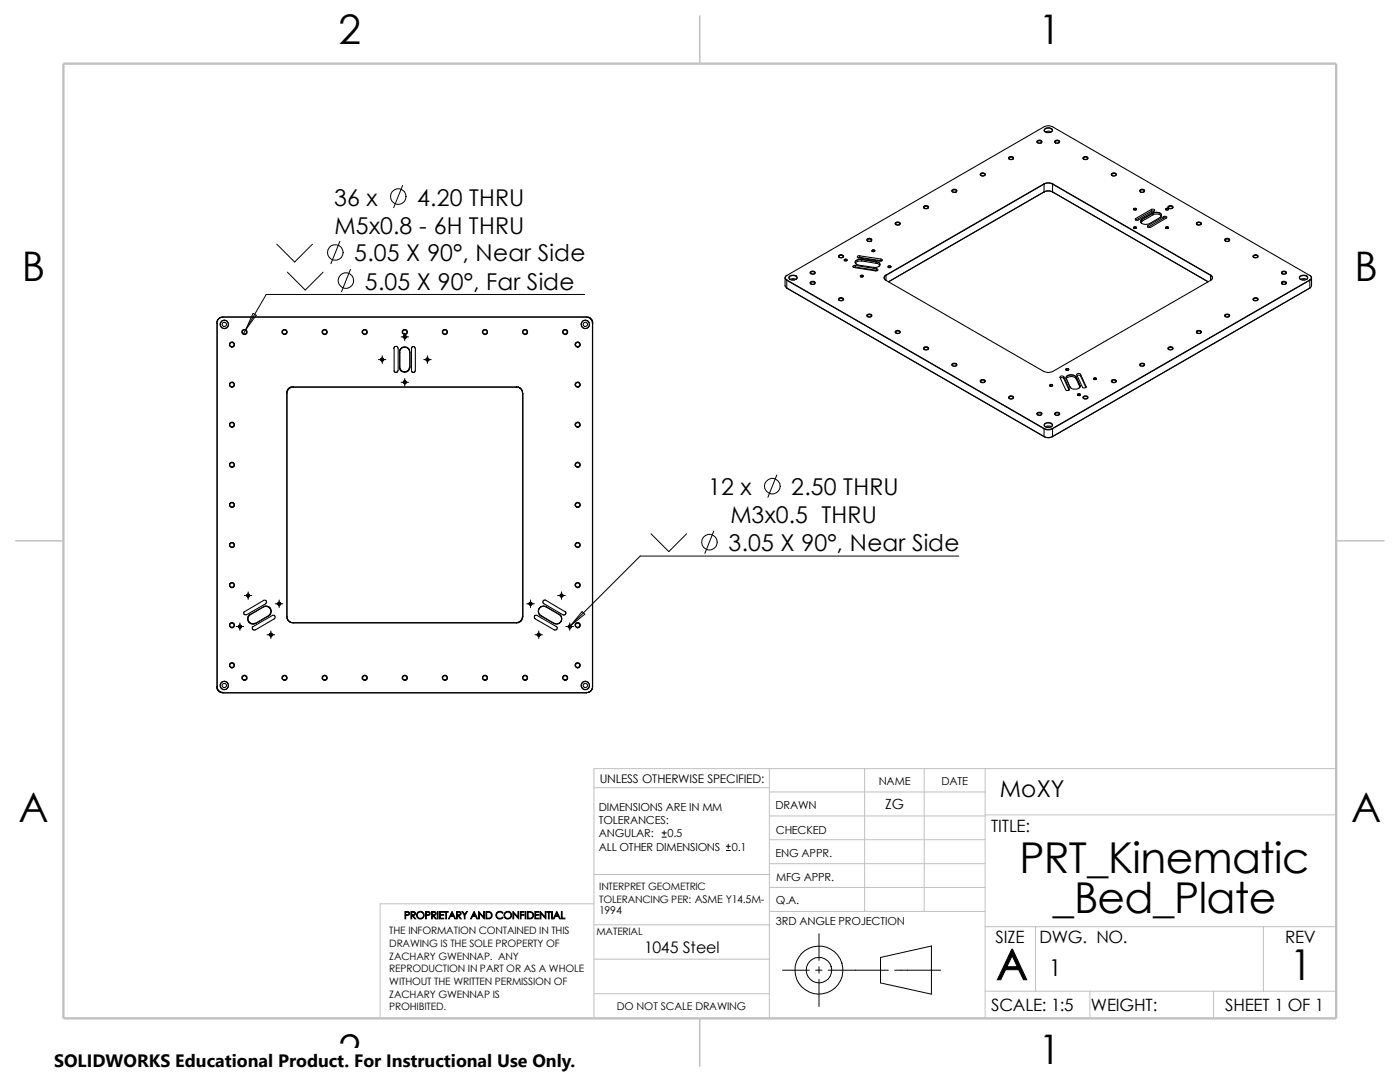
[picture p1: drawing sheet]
<svg xmlns="http://www.w3.org/2000/svg" width="279mm" height="216mm" viewBox="0 0 279 216" stroke-linecap="round" stroke-linejoin="round" font-family="sans-serif">
<g fill="none" stroke="#000" stroke-width=".2">
<path d="M80.3 37l-1.7 4.4M190 38a.51 .51 0 0 1 .5-.2 .51 .51 0 0 1 .4 .4 .52 .52 0 0 1-.5 .2 .52 .52 0 0 1-.4-.4zM195.7 34.8a.52 .52 0 0 1 .5-.2 .52 .52 0 0 1 .4 .4 .51 .51 0 0 1-.5 .2 .51 .51 0 0 1-.4-.4zM201.4 31.4l.4-.1 .4 .2a.45 .45 0 0 1-.4 .4 .45 .45 0 0 1-.5-.4zM207 28.2a.52 .52 0 0 1 .5-.2 .52 .52 0 0 1 .4 .4l-.5 .2-.3-.1zM210.6 28.1h.7l.2 .2a.49 .49 0 0 1-.6 .3 .49 .49 0 0 1-.4-.4zM216.3 31.4l.3-.1 .5 .2a.48 .48 0 0 1-.5 .4 .48 .48 0 0 1-.4-.4zM222 34.6l.3-.1 .5 .3a.48 .48 0 0 1-.5 .3 .48 .48 0 0 1-.5-.3zM227.6 37.9l.5-.1 .3 .2a.45 .45 0 0 1-.5 .4 .45 .45 0 0 1-.4-.4zM55.2 48.7l3.6 3.6 3.6-3.6M57.4 54.3l3.5 3.6 3.6-3.6M67.8 48.2l-1.8 4.4"/>
<path d="M69.9 53.8l-1.7 4.4M116.7 58.8h-63.6l-4.1 7M161.7 56.4a.51 .51 0 0 1 .6-.2 .51 .51 0 0 1 .3 .4 .52 .52 0 0 1-.5 .2 .52 .52 0 0 1-.4-.4zM161.8 54.2l.4-.1 .4 .3a.48 .48 0 0 1-.4 .3 .48 .48 0 0 1-.5-.3zM167.5 51l.4-.1 .5 .3a.51 .51 0 0 1-.6 .3 .51 .51 0 0 1-.4-.4zM167.5 59.6l.5-.1 .3 .1a.48 .48 0 0 1-.4 .4 .48 .48 0 0 1-.5-.4zM168.5 51.9a.28 .28 0 0 1 .3-.2 .28 .28 0 0 1 .2 .3l-.3 .1zM171.7 55a.28 .28 0 0 1 .3-.1 .28 .28 0 0 1 .2 .3l-.3 .1zM173.1 47.7l.4-.1 .4 .2a.45 .45 0 0 1-.4 .4 .45 .45 0 0 1-.4-.4zM174.1 50l.2-.1 .3 .1a.26 .26 0 0 1-.3 .3 .26 .26 0 0 1-.2-.3zM177.2 53.2a.26 .26 0 0 1 .4-.1 .26 .26 0 0 1 .1 .3h-.4zM178.7 44.5a.51 .51 0 0 1 .5-.2 .51 .51 0 0 1 .4 .4 .52 .52 0 0 1-.5 .2 .52 .52 0 0 1-.4-.4z"/>
<path d="M184.4 41.2l.6-.1 .3 .2a.48 .48 0 0 1-.5 .4 .48 .48 0 0 1-.4-.4zM226.2 41.7a.28 .28 0 0 1 .3-.1 .28 .28 0 0 1 .2 .3h-.3zM226.2 45.4a.28 .28 0 0 1 .4-.1 .28 .28 0 0 1 .1 .3h-.4zM232.6 45.4a.28 .28 0 0 1 .4-.1 .28 .28 0 0 1 .1 .3h-.4zM232.6 41.7a.27 .27 0 0 1 .4-.1 .27 .27 0 0 1 .1 .3h-.3zM233.1 41.3a.51 .51 0 0 1 .6-.2 .51 .51 0 0 1 .4 .4 .52 .52 0 0 1-.6 .2 .52 .52 0 0 1-.4-.4zM238.9 44.5l.5-.1 .3 .1a.47 .47 0 0 1-.4 .5 .47 .47 0 0 1-.5-.5zM244.6 47.7l.3-.1 .5 .2a.45 .45 0 0 1-.5 .4 .45 .45 0 0 1-.4-.4zM250.1 51.1a.52 .52 0 0 1 .6-.2 .52 .52 0 0 1 .3 .4l-.4 .2-.4-.1zM250.1 59.6a.51 .51 0 0 1 .5-.2 .51 .51 0 0 1 .4 .5 .52 .52 0 0 1-.5 .2 .52 .52 0 0 1-.4-.5zM255.8 56.4a.52 .52 0 0 1 .5-.2 .52 .52 0 0 1 .4 .4 .51 .51 0 0 1-.5 .2 .51 .51 0 0 1-.4-.4zM255.9 54.2l.3-.1 .5 .3a.48 .48 0 0 1-.5 .3 .48 .48 0 0 1-.4-.3z"/>
<path d="M45.8 68.9a.5 .5 0 0 1 .4-.7 .5 .5 0 0 1 .6 .6 .5 .5 0 0 1-.7 .4M45.8 76.9a.5 .5 0 0 1 .4-.7 .5 .5 0 0 1 .6 .6 .5 .5 0 0 1-.7 .4M48.3 66.4a.5 .5 0 0 1 .4-.7 .5 .5 0 0 1 .6 .6 .5 .5 0 0 1-.7 .4M49 65.8l-.4 .9M50.5 62.5l.6 .4-2.1 2.9zM56.3 66.4a.5 .5 0 0 1 .4-.7 .5 .5 0 0 1 .6 .6 .5 .5 0 0 1-.7 .4M64.3 66.4a.5 .5 0 0 1 .4-.7 .5 .5 0 0 1 .6 .6 .5 .5 0 0 1-.7 .4M72.3 66.4a.5 .5 0 0 1 .4-.7 .5 .5 0 0 1 .6 .6 .5 .5 0 0 1-.7 .4M75.5 71.8h1.5M76 71.8a.3 .3 0 0 1 .2-.3 .3 .3 0 0 1 .4 .3 .3 .3 0 0 1-.4 .3M76.3 71v1.5M80.1 67.2h1.4"/>
<path d="M80.1 76.3h1.4M80.3 66.4a.5 .5 0 0 1 .4-.7 .5 .5 0 0 1 .6 .6 .5 .5 0 0 1-.7 .4M80.5 67.3a.3 .3 0 0 1 .3-.4 .3 .3 0 0 1 .3 .4 .3 .3 0 0 1-.4 .2M80.5 76.4a.3 .3 0 0 1 .3-.4 .3 .3 0 0 1 .3 .3 .3 .3 0 0 1-.4 .3M80.8 66.5v1.5M80.8 75.5v1.5M84.6 71.8h1.5M85 71.8a.31 .31 0 0 1 .3-.3 .31 .31 0 0 1 .3 .3 .31 .31 0 0 1-.4 .3M85.3 71v1.5M88.3 66.4a.5 .5 0 0 1 .4-.7 .5 .5 0 0 1 .6 .6 .5 .5 0 0 1-.7 .4M96.3 66.4a.5 .5 0 0 1 .4-.7 .5 .5 0 0 1 .6 .6 .5 .5 0 0 1-.7 .4M104.3 66.4a.5 .5 0 0 1 .4-.7 .5 .5 0 0 1 .6 .6 .5 .5 0 0 1-.7 .4"/>
<path d="M112.3 66.4a.5 .5 0 0 1 .4-.7 .5 .5 0 0 1 .6 .6 .5 .5 0 0 1-.7 .4M114.8 68.9a.5 .5 0 0 1 .4-.7 .5 .5 0 0 1 .6 .6 .5 .5 0 0 1-.7 .4M114.8 76.9a.5 .5 0 0 1 .4-.7 .5 .5 0 0 1 .6 .6 .5 .5 0 0 1-.7 .4M173.1 62.8l.6-.1 .2 .2a.45 .45 0 0 1-.4 .4 .45 .45 0 0 1-.4-.4zM178.7 66.2a.51 .51 0 0 1 .5-.3 .51 .51 0 0 1 .4 .5 .52 .52 0 0 1-.5 .2 .52 .52 0 0 1-.4-.4zM184.4 69.3h.8l.1 .3a.49 .49 0 0 1-.5 .2 .49 .49 0 0 1-.4-.4zM190 72.7a.52 .52 0 0 1 .5-.2 .52 .52 0 0 1 .4 .4l-.4 .2-.4-.1zM195.7 76a.52 .52 0 0 1 .5-.2 .52 .52 0 0 1 .4 .4 .51 .51 0 0 1-.5 .2 .51 .51 0 0 1-.4-.4zM201.4 79.2l.6-.1 .2 .1a.45 .45 0 0 1-.4 .4 .45 .45 0 0 1-.5-.4zM209.5 76.8l.6 .1a.26 .26 0 0 1-.3 .2 .26 .26 0 0 1-.3-.3zM212.7 73.7a.28 .28 0 0 1 .4-.1 .28 .28 0 0 1 .1 .3h-.3zM215.1 78.7h.5a.26 .26 0 0 1-.3 .3 .26 .26 0 0 1-.2-.3z"/>
<path d="M216.2 79.2a.51 .51 0 0 1 .5-.2 .51 .51 0 0 1 .4 .5 .52 .52 0 0 1-.6 .2 .52 .52 0 0 1-.3-.5zM218.3 75.5a.26 .26 0 0 1 .3-.1 .26 .26 0 0 1 .1 .3h-.4zM222 75.9l.3-.1 .5 .2a.48 .48 0 0 1-.5 .4 .48 .48 0 0 1-.5-.4zM227.6 72.6l.4-.1 .4 .2a.45 .45 0 0 1-.5 .4 .45 .45 0 0 1-.4-.4zM233.1 69.4a.52 .52 0 0 1 .6-.2 .52 .52 0 0 1 .4 .5l-.5 .1h-.3zM238.9 66.1l.5-.1 .3 .2a.47 .47 0 0 1-.4 .4 .47 .47 0 0 1-.5-.4zM244.5 62.9a.48 .48 0 0 1 .5-.2 .48 .48 0 0 1 .4 .4 .48 .48 0 0 1-.6 .2 .48 .48 0 0 1-.3-.4zM45.8 92.9a.5 .5 0 0 1 .4-.7 .5 .5 0 0 1 .6 .6 .5 .5 0 0 1-.7 .4M45.8 84.9a.5 .5 0 0 1 .4-.7 .5 .5 0 0 1 .6 .6 .5 .5 0 0 1-.7 .4M114.8 84.9a.5 .5 0 0 1 .4-.7 .5 .5 0 0 1 .6 .6 .5 .5 0 0 1-.7 .4M114.8 92.9a.5 .5 0 0 1 .4-.7 .5 .5 0 0 1 .6 .6 .5 .5 0 0 1-.7 .4M155 94.8l-1.8 4.4"/>
<path d="M207 82.5a.51 .51 0 0 1 .5-.2 .51 .51 0 0 1 .4 .4 .52 .52 0 0 1-.5 .2 .52 .52 0 0 1-.4-.4zM210.6 82.4l.6-.1 .3 .2a.48 .48 0 0 1-.5 .4 .48 .48 0 0 1-.5-.4zM45.8 116.9a.5 .5 0 0 1 .4-.7 .5 .5 0 0 1 .6 .6 .5 .5 0 0 1-.7 .4M45.8 100.9a.5 .5 0 0 1 .4-.7 .5 .5 0 0 1 .6 .6 .5 .5 0 0 1-.7 .4M45.8 108.9a.5 .5 0 0 1 .4-.7 .5 .5 0 0 1 .6 .6 .5 .5 0 0 1-.7 .4M48.8 118.8h1.4M49.2 118.9a.31 .31 0 0 1 .3-.4 .31 .31 0 0 1 .3 .4 .31 .31 0 0 1-.4 .2M49.5 118.1v1.5M55.7 119.7v1.5M105.9 119.7v1.5M111.3 118.8h1.5M111.8 118.9a.31 .31 0 0 1 .2-.4 .31 .31 0 0 1 .4 .4 .31 .31 0 0 1-.4 .2"/>
<path d="M112.1 118.1v1.5M114.8 100.9a.5 .5 0 0 1 .4-.7 .5 .5 0 0 1 .6 .6 .5 .5 0 0 1-.7 .4M114.8 116.9a.5 .5 0 0 1 .4-.7 .5 .5 0 0 1 .6 .6 .5 .5 0 0 1-.7 .4M114.8 108.9a.5 .5 0 0 1 .4-.7 .5 .5 0 0 1 .6 .6 .5 .5 0 0 1-.7 .4M129.9 106.5l3.6 3.6 3.5-3.6M142.5 106l-1.8 4.4M191.3 111h-63.5l-13.9 13.8M45.8 124.9a.5 .5 0 0 1 .4-.7 .5 .5 0 0 1 .6 .6 .5 .5 0 0 1-.7 .4M45.8 132.9a.5 .5 0 0 1 .4-.7 .5 .5 0 0 1 .6 .6 .5 .5 0 0 1-.7 .4M47.1 125h1.5M47.6 125.1a.29 .29 0 0 1 .2-.4 .29 .29 0 0 1 .4 .3 .29 .29 0 0 1-.4 .3M47.9 124.3v1.5"/>
<path d="M48.3 135.4a.5 .5 0 0 1 .4-.7 .5 .5 0 0 1 .6 .6 .5 .5 0 0 1-.7 .4M53.3 126.7h1.5M53.8 126.7a.31 .31 0 0 1 .2-.3 .31 .31 0 0 1 .4 .3 .31 .31 0 0 1-.4 .3M54.1 125.9v1.5M54.9 120.5h1.5M55.4 120.6a.31 .31 0 0 1 .3-.4 .31 .31 0 0 1 .3 .3 .31 .31 0 0 1-.4 .3M56.3 135.4a.5 .5 0 0 1 .4-.7 .5 .5 0 0 1 .6 .6 .5 .5 0 0 1-.7 .4M64.3 135.4a.5 .5 0 0 1 .4-.7 .5 .5 0 0 1 .6 .6 .5 .5 0 0 1-.7 .4M72.3 135.4a.5 .5 0 0 1 .4-.7 .5 .5 0 0 1 .6 .6 .5 .5 0 0 1-.7 .4M80.3 135.4a.5 .5 0 0 1 .4-.7 .5 .5 0 0 1 .6 .6 .5 .5 0 0 1-.7 .4M88.3 135.4a.5 .5 0 0 1 .4-.7 .5 .5 0 0 1 .6 .6 .5 .5 0 0 1-.7 .4M96.3 135.4a.5 .5 0 0 1 .4-.7 .5 .5 0 0 1 .6 .6 .5 .5 0 0 1-.7 .4"/>
<path d="M104.3 135.4a.5 .5 0 0 1 .4-.7 .5 .5 0 0 1 .6 .6 .5 .5 0 0 1-.7 .4M105.1 120.5h1.5M105.6 120.6a.31 .31 0 0 1 .2-.4 .31 .31 0 0 1 .4 .3 .31 .31 0 0 1-.4 .3M106.8 126.7h1.4M107.2 126.7a.31 .31 0 0 1 .3-.3 .31 .31 0 0 1 .3 .3 .31 .31 0 0 1-.4 .3M107.5 125.9v1.5M112.3 135.4a.5 .5 0 0 1 .4-.7 .5 .5 0 0 1 .6 .6 .5 .5 0 0 1-.7 .4M112.9 125h1.6M113.4 125.1a.29 .29 0 0 1 .3-.4 .29 .29 0 0 1 .3 .3 .29 .29 0 0 1-.4 .3M113.7 124.3v1.5M113.9 124.8l-.4 .5M114.8 124.9a.5 .5 0 0 1 .4-.7 .5 .5 0 0 1 .6 .6 .5 .5 0 0 1-.7 .4"/>
<path d="M114.8 132.9a.5 .5 0 0 1 .4-.7 .5 .5 0 0 1 .6 .6 .5 .5 0 0 1-.7 .4M116.2 122l.5 .6-2.8 2.2zM132.1 167h.9M132.1 166.2h.9M132.5 165.8v.8M144.9 169.7h.9M144.9 168.9h.9M145.3 168.4v.9M156.2 193.6h5.3M162.8 193.6h1.2M163.4 186.3v5.3M163.4 192.9v1.3"/>
<path d="M163.4 195.5v5.3M165.3 193.6h12M175.7 191.1l10.2-2.3v9.6l-10.2-2.3zM178.6 193.6h9.1"/>
<circle cx="79.5" cy="39.2" r="1.55"/>
<circle cx="66.9" cy="50.4" r="1.57"/>
<circle cx="69" cy="56" r="1.55"/>
<circle cx="154.2" cy="97" r="1.55"/>
<circle cx="141.6" cy="108.2" r="1.55"/>
<circle cx="163.4" cy="193.6" r="4.8"/>
<circle cx="163.4" cy="193.6" r="2.53"/>
</g>
<g fill="none" stroke="#c0c0c0" stroke-width=".2">
<path d="M118.5 157.2h35M153.5 158h43.1M153.5 153.4v49.8M172.6 153.4v28.5M184.4 153.4v28.5M196.6 153.4v49.8M266.7 153.4h-148.2v49.8M118.5 174.5h35.1M153.5 172.3h43.1M153.5 177.1h43.1M153.5 162.8h43.1M153.5 167.6h43.1"/>
<path d="M196.6 162.6h70.1M118.5 184.5h35.1M118.5 191.4h35M118.5 180.3h-42.6v22.9M118.5 198.3h35M153.6 181.9h43M196.6 184.9h70.1M196.6 197.8h70.1M206.7 184.9v12.9M217.5 197.8v5.4M242.2 197.8v5.4M252.1 184.9v12.9"/>
</g>
<path d="M139.7 3.2v9.5M3.1 107.9h9.6M266.7 107.9h9.5M139.7 203.2v9.5" fill="none" stroke="#c0c0c0" stroke-width=".21"/>
<path d="M12.7 12.7h254v190.5h-254z" fill="none" stroke="#c0c0c0" stroke-width=".47"/>
<g fill="none" stroke="#000" stroke-width=".21">
<path d="M190 37.9a.51 .51 0 0 1 .5-.2 .51 .51 0 0 1 .4 .4 .52 .52 0 0 1-.5 .2 .52 .52 0 0 1-.4-.4zM190.2 38.3l-.1-.1a.38 .38 0 0 1 .4-.3 .38 .38 0 0 1 .3 .3v.1M195.7 34.6l.6-.1 .3 .2a.47 .47 0 0 1-.5 .4 .47 .47 0 0 1-.4-.4zM195.8 35l-.1-.1a.39 .39 0 0 1 .4-.3 .39 .39 0 0 1 .4 .3v.1M201.4 31.3l.6-.1 .3 .2a.48 .48 0 0 1-.5 .4 .48 .48 0 0 1-.5-.4zM201.5 31.8a.36 .36 0 0 1 .1-.5 .36 .36 0 0 1 .5 .1v.4M207 28.2a.51 .51 0 0 1 .5-.3 .51 .51 0 0 1 .4 .5 .52 .52 0 0 1-.5 .2 .52 .52 0 0 1-.4-.4zM207.1 28.5v-.1a.36 .36 0 0 1 .4-.3 .36 .36 0 0 1 .3 .4M208.3 36.7l-31.5 18.2M208.3 36.7h.1M208.3 38.3l-31 17.9 31.1-17.9M208.3 38.3h.1"/>
<path d="M208.3 36.7a1.97 1.97 0 0 1 1.8 0M208.4 36.7a1.8 1.8 0 0 1 1.7 0M208.4 36.7v1.6M208.4 36.7l-31.6 18.2M208.4 38.3a1.8 1.8 0 0 1 1.7 0M208.5 25.7a.97 .97 0 0 1 1.6 .3 1.03 1.03 0 0 1-1.7 0zM208.5 25.8a.96 .96 0 0 1 1.5 .3l-.2 .2-.5-.1-.7 .1-.2-.3zM208.9 26.5h.6M210.1 38.3a1.97 1.97 0 0 0-1.8 0M210.1 36.7v1.6M210.1 36.7l31.5 18.2M210.1 38.3l31 17.9"/>
<path d="M210.1 36.7h.1M210.6 28.1l.4-.2 .5 .3a.48 .48 0 0 1-.5 .3 .48 .48 0 0 1-.5-.3zM210.7 28.5a.36 .36 0 0 1 .3-.4 .36 .36 0 0 1 .4 .3l-.1 .1M216.2 31.4a.51 .51 0 0 1 .5-.2 .51 .51 0 0 1 .4 .4 .52 .52 0 0 1-.6 .2 .52 .52 0 0 1-.3-.4zM216.3 31.8l-.1-.1a.36 .36 0 0 1 .4-.4 .36 .36 0 0 1 .4 .5M221.8 34.7a.51 .51 0 0 1 .6-.3 .51 .51 0 0 1 .4 .5 .51 .51 0 0 1-.6 .2 .51 .51 0 0 1-.4-.4zM222 35l-.1-.1a.39 .39 0 0 1 .4-.3 .39 .39 0 0 1 .4 .3l-.1 .1M227.6 37.8h.5l.3 .1a.47 .47 0 0 1-.4 .5 .47 .47 0 0 1-.5-.5zM227.6 38.3l-.1-.1a.41 .41 0 0 1 .4-.3 .41 .41 0 0 1 .4 .3v.1M156.7 55.5v1.6l.3 .4M157 55.9l51.4 29.7M157 57.5l51.4 29.6"/>
<path d="M157 55.9v1.6M157.1 54.9l51.3-29.6a1.99 1.99 0 0 1 1.6 0l51.4 29.6M157.1 54.9a.5 .5 0 0 0-.4 .5 .5 .5 0 0 0 .3 .5M157.1 55.9l51.3 29.6M157.1 55.9h-.1M157.1 54.9a.49 .49 0 0 0-.4 .5 .49 .49 0 0 0 .4 .5M157.5 55.1a1.01 1.01 0 0 1 1.6 .4 1.03 1.03 0 0 1-1.7-.1zM157.7 55.8l-.2-.3a.87 .87 0 0 1 .8-.5 .87 .87 0 0 1 .7 .5l-.1 .3-.6-.2-.7 .2M158 55.9h.5M161.7 54.3a.51 .51 0 0 1 .6-.3 .51 .51 0 0 1 .3 .5 .52 .52 0 0 1-.5 .2 .52 .52 0 0 1-.4-.4zM161.7 56.3a.51 .51 0 0 1 .6-.2 .51 .51 0 0 1 .3 .4 .52 .52 0 0 1-.5 .2 .52 .52 0 0 1-.4-.4zM161.8 56.6a.38 .38 0 0 1 .4-.3 .38 .38 0 0 1 .4 .3h-.1"/>
<path d="M161.8 54.6a.35 .35 0 0 1 .4-.4 .35 .35 0 0 1 .3 .4M167.5 50.9l.4-.1 .4 .2a.48 .48 0 0 1-.4 .4 .48 .48 0 0 1-.5-.4zM167.5 59.5l.4-.1 .5 .3a.51 .51 0 0 1-.6 .3 .51 .51 0 0 1-.4-.4zM167.5 59.9a.38 .38 0 0 1 .4-.4 .38 .38 0 0 1 .3 .4h-.1M167.5 51.4a.36 .36 0 0 1 .3-.5 .36 .36 0 0 1 .4 .4l-.1 .1M168.5 51.8a.28 .28 0 0 1 .3-.1 .28 .28 0 0 1 .2 .3h-.3zM168.6 52a.24 .24 0 0 1 .1-.3 .24 .24 0 0 1 .3 .2v.1M170.7 53h-.4l-.1 .2 .3 .2 4.3 .7 .4-.2v-.2l-.3-.1M170.7 53.3h-.4M170.7 53l4.2 .6M170.7 53.3l4.2 .6M170.7 53v.3"/>
<path d="M171.6 51.1h-.4l-.1 .3 4.5 .7 .5-.2v-.1l-.3-.1M171.6 51.4h-.4M171.6 51.1l4.2 .6M171.6 51.4l4.2 .6M171.6 51.1v.3M171.7 55a.28 .28 0 0 1 .3-.1 .28 .28 0 0 1 .2 .3h-.3zM171.8 55.2h-.1a.23 .23 0 0 1 .3-.3 .23 .23 0 0 1 .2 .3M172 52.1l-.8 .1-.5 .3M172 51.7l2.9 .5M172 52.1l2.8 .4M172 51.7v.4M172 51.7a.88 .88 0 0 0-1.3 .8l.7 .4 2.9 .4a.88 .88 0 0 0 1.3-.7l-.3-.3-.4-.1"/>
<path d="M173.1 47.6l.4-.1 .4 .3a.48 .48 0 0 1-.4 .3 .48 .48 0 0 1-.5-.3zM173.2 48.1l-.1-.1a.41 .41 0 0 1 .4-.3 .41 .41 0 0 1 .4 .3l-.1 .1M174.1 49.9l.2-.1 .3 .2a.26 .26 0 0 1-.3 .2 .26 .26 0 0 1-.2-.3zM174.1 50.2v-.1a.21 .21 0 0 1 .2-.2 .21 .21 0 0 1 .2 .3M174.8 52.2l.3 .1a.46 .46 0 0 1 .5 .4 .46 .46 0 0 1-.3 .5M174.8 52.5l.3 .1 .5 .4M174.8 52.2l-3.1-.4-.5 .1a.45 .45 0 0 0-.4 .7l.2 .1M174.8 52.2v.3M174.9 52.2h-.1M174.9 53.9l.2 .1M174.9 53.6v.3M175.8 52l.2 .1"/>
<path d="M175.8 51.7v.3M176.7 55l.1-.1v1l-.3-.3zM176.8 54.9h.1M177.2 53.1a.28 .28 0 0 1 .4-.1 .28 .28 0 0 1 .2 .3h-.5zM177.3 53.3a.21 .21 0 0 1 .2-.2 .21 .21 0 0 1 .2 .2M178.7 44.4a.52 .52 0 0 1 .5-.1 .52 .52 0 0 1 .4 .4 .52 .52 0 0 1-.5 .2 .52 .52 0 0 1-.4-.5zM178.8 44.8a.34 .34 0 0 1 .4-.4 .34 .34 0 0 1 .3 .4M184.4 41.1l.4-.1 .5 .3a.51 .51 0 0 1-.5 .3 .51 .51 0 0 1-.4-.4zM184.5 41.5a.35 .35 0 0 1 .2-.4 .35 .35 0 0 1 .4 .1l.2 .2-.2 .1M226.2 45.3a.28 .28 0 0 1 .4-.1 .28 .28 0 0 1 .1 .4h-.4zM226.2 41.7a.28 .28 0 0 1 .3-.2 .28 .28 0 0 1 .2 .3l-.3 .1zM226.3 45.6v-.1a.24 .24 0 0 1 .2-.2 .24 .24 0 0 1 .2 .2v.1"/>
<path d="M226.3 41.9a.24 .24 0 0 1 .2-.3 .24 .24 0 0 1 .3 .1l-.1 .2M226.7 43.6v.3M227.9 43.7l.1 .1M228 43.8a.43 .43 0 0 0-.3 .4 .43 .43 0 0 0 .2 .4M228 44.1l-.3 .3M228 43.8v.3M229.8 41.8h.5l.1 .2-3.2 1.9h-.5v-.3M229.8 42.1h.5M229.8 41.8l-3.1 1.8M229.8 42.1l-3.1 1.8M229.8 41.8v.3M230 42.5l-2.1 1.2"/>
<path d="M230 42.5l.1 .1M230 42.5a1.44 1.44 0 0 1 1.8 .3v.3l-.3 .3M230.1 42.9l-2.1 1.2M230.1 42.6l-2.1 1.2M230.1 42.6v.3M230.1 42.9a1.19 1.19 0 0 1 1.6 .2M230.1 42.6a1.22 1.22 0 0 1 1.7 .4l-.3 .4M231.5 43.4l-2.1 1.2a1.36 1.36 0 0 1-1.8-.4l.3-.5M232.2 43.5h.5M232.2 43.5l-3.1 1.8v-.3M232.2 43.2l-3.1 1.8M232.2 43.2v.3"/>
<path d="M232.2 43.2a.29 .29 0 0 1 .4-.1 .29 .29 0 0 1 .1 .4M232.6 41.7a.27 .27 0 0 1 .4-.2 .27 .27 0 0 1 .1 .3l-.3 .1zM232.6 45.3a.28 .28 0 0 1 .4-.1 .28 .28 0 0 1 .1 .4h-.4zM232.7 45.6a.22 .22 0 0 1 .2-.3 .22 .22 0 0 1 .2 .3M232.7 41.9a.22 .22 0 0 1 .2-.3 .22 .22 0 0 1 .2 .3M232.7 43.5l-3 1.8h-.6l-.1-.1 .1-.2M233.1 41.2a.52 .52 0 0 1 .6-.2 .52 .52 0 0 1 .4 .4l-.5 .2-.3-.1zM233.3 41.5h-.1a.38 .38 0 0 1 .4-.4 .38 .38 0 0 1 .4 .4h-.1M238.9 44.4l.4-.1 .5 .3a.51 .51 0 0 1-.6 .3 .51 .51 0 0 1-.4-.5zM238.9 44.8a.36 .36 0 0 1 .4-.4 .36 .36 0 0 1 .3 .3v.1M241.6 54.9a.52 .52 0 0 1 .3 .5 .52 .52 0 0 1-.3 .5zM241.6 54.9h.1"/>
<path d="M241.6 54.9a.55 .55 0 0 1 .4 .5 .55 .55 0 0 1-.4 .5l-31.5 18.2a1.97 1.97 0 0 1-1.8 0l-31.5-18.2a.53 .53 0 0 1-.4-.5 .53 .53 0 0 1 .4-.5M244.6 47.6l.3-.1 .5 .3a.48 .48 0 0 1-.5 .3 .48 .48 0 0 1-.5-.3zM244.6 48.1l-.1-.1a.41 .41 0 0 1 .4-.3 .41 .41 0 0 1 .4 .3l-.1 .1M250.1 59.6a.52 .52 0 0 1 .6-.2 .52 .52 0 0 1 .3 .4l-.4 .2-.4-.1zM250.1 51a.51 .51 0 0 1 .5-.2 .51 .51 0 0 1 .4 .4 .52 .52 0 0 1-.5 .2 .52 .52 0 0 1-.4-.4zM250.2 59.9a.38 .38 0 0 1 .4-.4 .38 .38 0 0 1 .4 .4h-.1M250.2 51.4a.35 .35 0 0 1 .4-.5 .35 .35 0 0 1 .3 .5M255.9 56.2l.5-.1 .3 .2a.47 .47 0 0 1-.5 .4 .47 .47 0 0 1-.4-.4zM255.9 54.2l.5-.1 .3 .2a.48 .48 0 0 1-.5 .4 .48 .48 0 0 1-.4-.4zM255.9 56.6a.38 .38 0 0 1 .3-.3 .38 .38 0 0 1 .4 .3h-.1M255.9 54.6a.36 .36 0 0 1 .3-.4 .36 .36 0 0 1 .4 .3l-.1 .1M259.4 55.1a1.01 1.01 0 0 1 1.6 .4 1.03 1.03 0 0 1-1.7-.1z"/>
<path d="M259.5 55.8l.7-.2 .6 .2M259.6 55.8l-.3-.3a.97 .97 0 0 1 1.6-.1l-.2 .4M259.9 55.9h.5M261.4 54.9a.49 .49 0 0 1 .3 .5 .49 .49 0 0 1-.3 .5M261.4 55.9l-51.4 29.6M261.4 55.9h.1M261.4 57.5h.1M261.4 57.5l-51.4 29.6M261.4 54.9h.1M261.4 54.9a.52 .52 0 0 1 .3 .5 .52 .52 0 0 1-.3 .5M261.4 55.9l-51.3 29.7M261.4 55.9v1.6"/>
<path d="M261.4 57.5l-51.3 29.6M261.7 55.5v1.5l-.3 .5M43.3 64.5v72.5M44.5 63.2l-.5 .1-.5 .4-.2 .8M44.5 63.2h72.6M44.5 63.2v.1M44.5 63.3l-.8 .2-.4 .5v.5M57.2 78.4v44.7M57.2 78.4h.1M57.3 78.4v44.7M58.5 77.2h44.6M58.5 77.2v.1"/>
<path d="M58.5 77.3l-.8 .2-.3 .5-.1 .4M58.5 77.1l-.5 .1-.5 .4-.3 .8M78.6 69.6l.2-.5h.4l.2 .2 .1 4.7M78.7 69.6v4.5l.3 .2 .4-.3M79.7 73.2l.4 .8 .7 .3 .7-.3 .3-.8M79.7 70.3l.1-.4 .3-.4 .7-.3 .5 .2 .3 .3 .2 .6M79.8 70.3v2.9M79.8 70.3h.1M79.8 73.2h.1M79.8 70.3l.1-.6 .3-.3 .6-.2 .5 .2 .3 .3 .2 .6M79.8 73.2v.4l.3 .4 .7 .2 .7-.3 .2-.7M81.8 70.3v2.9"/>
<path d="M82.1 69.6v4.5l.4 .2 .4-.3v-4.4l-.1-.3-.3-.2-.4 .2v.3M103.1 77.2l.7 .2 .3 .3 .2 .7M103.1 77.2v.1M103.1 77.2l.7 .3 .4 .5 .1 .4M104.3 78.4l.1 44.7M117.1 63.2l.8 .3 .3 .5 .1 .5M117.1 63.2v.1M117.1 63.3l.8 .4 .3 .8M118.2 64.5l.1 72.5M173 62.8a.52 .52 0 0 1 .6-.2 .52 .52 0 0 1 .3 .5l-.4 .1h-.4zM173.2 63.2l-.1-.1a.41 .41 0 0 1 .4-.3 .41 .41 0 0 1 .4 .3l-.1 .1M178.8 66l.4-.1 .4 .2a.48 .48 0 0 1-.4 .4 .48 .48 0 0 1-.5-.4z"/>
<path d="M178.8 66.4a.34 .34 0 0 1 .4-.4 .34 .34 0 0 1 .3 .4M184.4 69.3l.4-.1 .5 .2a.48 .48 0 0 1-.5 .4 .48 .48 0 0 1-.4-.4zM184.5 69.7a.36 .36 0 0 1 .2-.4 .36 .36 0 0 1 .4 .1l.2 .2-.2 .1M190 72.6a.51 .51 0 0 1 .5-.2 .51 .51 0 0 1 .4 .5 .52 .52 0 0 1-.5 .2 .52 .52 0 0 1-.4-.5zM190.2 73l-.1-.1a.36 .36 0 0 1 .4-.3 .36 .36 0 0 1 .3 .4M195.7 75.8l.6-.1 .3 .2a.48 .48 0 0 1-.5 .4 .48 .48 0 0 1-.4-.4zM195.8 76.2a.35 .35 0 0 1 .3-.4 .35 .35 0 0 1 .4 .4M201.4 79.1l.6-.1 .3 .2a.47 .47 0 0 1-.5 .4 .47 .47 0 0 1-.5-.4zM201.5 79.5h-.1a.41 .41 0 0 1 .4-.4 .41 .41 0 0 1 .4 .4h-.1M209.5 76.8h.6a.26 .26 0 0 1-.3 .2 .26 .26 0 0 1-.3-.2zM209.6 77h-.1a.21 .21 0 0 1 .3-.2 .21 .21 0 0 1 .2 .2M211.6 75.4h.4l.3 .1"/>
<path d="M212.3 75.2l1.1 2.4M212.3 75.5l1.1 2.4M212.3 75.2v.3M212.3 75.2a.43 .43 0 0 0-.4-.2 .43 .43 0 0 0-.4 .3l1.2 2.5a.42 .42 0 0 0 .7-.2M212.7 73.6a.28 .28 0 0 1 .4-.1 .28 .28 0 0 1 .1 .3h-.4zM212.8 75.5l.8 1.8M212.8 75.5v.1M212.8 73.8v-.1a.24 .24 0 0 1 .2-.1 .24 .24 0 0 1 .2 .2M212.8 75.6a1.32 1.32 0 0 1 2 0M213.4 77.6v.2M213.6 77.3l.2 .2M214.8 75.6l.7 1.6v-.2"/>
<path d="M214.8 75.3l.7 1.7M214.8 75.3v.3M214.8 75.3a1.25 1.25 0 0 0-2 .1v.2M214.8 75.2a1.34 1.34 0 0 0-2 0v.3M214.8 75.2l.8 1.7M214.8 75.2v.1M215 74.9l.3-.1 .3 .2M215.1 78.7a.26 .26 0 0 1 .3-.2 .26 .26 0 0 1 .1 .4h-.3zM215.1 78.9a.19 .19 0 0 1 .2-.2 .19 .19 0 0 1 .2 .2M215.5 77l.1 .1-.3 .4M215.6 76.9a.95 .95 0 0 1-1.4 .7l-.6-.3M215.6 76.9l-.1 .1"/>
<path d="M215.6 74.7a.43 .43 0 0 0-.4-.2 .43 .43 0 0 0-.3 .3l1.1 2.5a.42 .42 0 0 0 .7-.2M215.6 74.7l1.1 2.4M215.6 75l1.1 2.3M215.6 74.7v.3M216.2 79.2a.51 .51 0 0 1 .5-.3 .51 .51 0 0 1 .4 .5 .52 .52 0 0 1-.6 .2 .52 .52 0 0 1-.3-.4zM216.3 79.5h-.1a.38 .38 0 0 1 .4-.4 .38 .38 0 0 1 .4 .4M216.7 77.1v.2M218.3 75.5a.26 .26 0 0 1 .3-.1 .26 .26 0 0 1 .1 .3h-.4zM218.4 75.7l-.1-.1a.24 .24 0 0 1 .2-.1 .24 .24 0 0 1 .2 .2M221.8 75.9a.51 .51 0 0 1 .6-.2 .51 .51 0 0 1 .4 .4 .51 .51 0 0 1-.6 .2 .51 .51 0 0 1-.4-.4zM222 76.2a.35 .35 0 0 1 .3-.4 .35 .35 0 0 1 .3 .4M227.6 72.6l.5-.1 .3 .1a.48 .48 0 0 1-.4 .4 .48 .48 0 0 1-.5-.4z"/>
<path d="M227.6 73a.36 .36 0 0 1 .2-.5 .36 .36 0 0 1 .5 .1v.4M233.3 69.3l.3-.1 .5 .2a.48 .48 0 0 1-.5 .4 .48 .48 0 0 1-.5-.4zM233.3 69.7l-.1-.1a.36 .36 0 0 1 .4-.3 .36 .36 0 0 1 .3 .4M238.9 66l.4-.1 .4 .2a.48 .48 0 0 1-.4 .4 .48 .48 0 0 1-.5-.4zM238.9 66.4a.36 .36 0 0 1 .4-.4 .36 .36 0 0 1 .3 .4M244.4 62.8a.52 .52 0 0 1 .6-.2 .52 .52 0 0 1 .4 .5l-.5 .1h-.3zM244.6 63.2l-.1-.1a.41 .41 0 0 1 .4-.3 .41 .41 0 0 1 .4 .3l-.1 .1M207 82.4a.51 .51 0 0 1 .5-.2 .51 .51 0 0 1 .4 .4 .52 .52 0 0 1-.5 .2 .52 .52 0 0 1-.4-.4zM207.1 82.8v-.1a.38 .38 0 0 1 .3-.3 .38 .38 0 0 1 .4 .3v.1M208.4 85.6a1.8 1.8 0 0 0 1.7 0M208.4 85.6v1.5M208.4 87.1h.1"/>
<path d="M208.4 87.1a1.8 1.8 0 0 0 1.7 0M208.4 85.5v.1M208.4 87.1a1.63 1.63 0 0 0 1.6 0M208.4 85.5a1.99 1.99 0 0 0 1.6 0M208.4 84.7a.98 .98 0 0 1 1.6 .1v.1l-.2 .3-.3-.2-.9 .2-.2-.2zM208.5 84.5a1.01 1.01 0 0 1 1.6 .4 1.03 1.03 0 0 1-1.7-.1zM208.9 85.3h.6M210 85.5l.1 .1M210 87.1h.1M210.1 85.6v1.5M210.6 82.3h.6l.3 .1a.47 .47 0 0 1-.5 .4 .47 .47 0 0 1-.5-.4zM210.7 82.8l-.1-.1a.38 .38 0 0 1 .4-.3 .38 .38 0 0 1 .4 .3l-.1 .1"/>
<path d="M43.2 137l.2 .7 .4 .3 .7 .3M43.3 137l.3 .8 .4 .3 .5 .1M49.1 122.6h-.4v-.6l3.9-2.2 .5 .1 .1 .4-.2 .2-3.8 2.2M49.9 122.6l-.5 .5 .1 .9 .7 .5 .8-.1M50 122.6l-.5 .5 .1 .9 .7 .5 .7-.2M50.4 125.1l4-2.3h.3l.2 .2-.2 .5-3.7 2.2h-.4l-.2-.1zM52.6 121.1l.8-.1 .5 .5 .2 .6-.5 .8M52.6 121.1l-2.6 1.5M52.6 121.1h.1M52.6 121.1l.4-.2h.4l.5 .4 .2 .4v.6l-.5 .6M53.6 122.9l-2.6 1.5M53.6 122.9h.1"/>
<path d="M57.2 123.1l.2 .6 .4 .4 .7 .2M57.2 123.1h.1M57.3 123.1l.2 .7 .5 .4 .5 .1M103.1 124.2l-44.6 .1M104.3 123.1l-.1 .4-.4 .5-.7 .2M104.4 123.1l-.4 .8-.9 .4M106.8 123.5l3.9 2.2 .5-.1v-.4l-.2-.2M106.8 123.4l-.2-.1 .1-.3a.31 .31 0 0 1 .5-.2l3.8 2.2M107.9 122.9l2.7 1.5M108 122.9l2.6 1.5M108 122.9h-.1M109 121.1l-.8-.2-.6 .5-.2 .8 .5 .7"/>
<path d="M109 121.1l2.6 1.5M109 121.1l-.4-.2-.4 .1-.6 .4-.2 .5 .1 .4 .4 .6M111.6 122.6l.5 .5-.1 .9-.6 .5-.8-.1M111.6 122.6l.5 .6-.1 .8-.7 .5-.7-.1M112.8 122l.1 .2v.4l-.5 .1-3.9-2.3-.2-.4 .2-.2 .3-.1 3.9 2.3M117.1 138.2l-72.6 .1M118.3 137l-.1 .5-.3 .4-.8 .3"/>
<circle cx="44.8" cy="64.7" r=".8"/>
<circle cx="44.8" cy="64.7" r=".85"/>
<circle cx="44.8" cy="64.7" r=".43"/>
<circle cx="46.3" cy="76.8" r=".49"/>
<circle cx="46.3" cy="68.8" r=".49"/>
<circle cx="46.3" cy="68.7" r=".43"/>
<circle cx="46.3" cy="76.7" r=".43"/>
<circle cx="48.8" cy="66.2" r=".43"/>
<circle cx="48.8" cy="66.3" r=".51"/>
<circle cx="56.8" cy="66.3" r=".5"/>
<circle cx="56.8" cy="66.2" r=".43"/>
<circle cx="64.8" cy="66.3" r=".5"/>
<circle cx="64.8" cy="66.2" r=".43"/>
<circle cx="72.8" cy="66.3" r=".5"/>
<circle cx="72.8" cy="66.2" r=".43"/>
<circle cx="76.3" cy="71.7" r=".31"/>
<circle cx="76.3" cy="71.8" r=".25"/>
<circle cx="80.8" cy="67.2" r=".3"/>
<circle cx="80.8" cy="76.3" r=".3"/>
<circle cx="80.8" cy="67.2" r=".25"/>
<circle cx="80.8" cy="76.3" r=".25"/>
<circle cx="80.8" cy="66.3" r=".5"/>
<circle cx="80.8" cy="66.2" r=".43"/>
<circle cx="85.3" cy="71.7" r=".3"/>
<circle cx="85.3" cy="71.8" r=".25"/>
<circle cx="88.8" cy="66.3" r=".5"/>
<circle cx="88.8" cy="66.2" r=".43"/>
<circle cx="96.8" cy="66.3" r=".5"/>
<circle cx="96.8" cy="66.2" r=".43"/>
<circle cx="104.8" cy="66.3" r=".42"/>
<circle cx="104.8" cy="66.3" r=".5"/>
<circle cx="112.8" cy="66.3" r=".42"/>
<circle cx="112.8" cy="66.3" r=".5"/>
<circle cx="115.3" cy="68.8" r=".49"/>
<circle cx="115.3" cy="76.8" r=".49"/>
<circle cx="115.3" cy="76.7" r=".43"/>
<circle cx="115.3" cy="68.7" r=".43"/>
<circle cx="116.8" cy="64.7" r=".85"/>
<circle cx="116.8" cy="64.7" r=".8"/>
<circle cx="116.8" cy="64.7" r=".43"/>
<circle cx="46.3" cy="92.8" r=".5"/>
<circle cx="46.3" cy="84.8" r=".5"/>
<circle cx="46.3" cy="84.7" r=".43"/>
<circle cx="46.3" cy="92.7" r=".43"/>
<circle cx="115.3" cy="92.8" r=".5"/>
<circle cx="115.3" cy="84.8" r=".5"/>
<circle cx="115.3" cy="84.7" r=".43"/>
<circle cx="115.3" cy="92.7" r=".43"/>
<circle cx="46.3" cy="116.8" r=".5"/>
<circle cx="46.3" cy="108.8" r=".5"/>
<circle cx="46.3" cy="100.8" r=".5"/>
<circle cx="46.3" cy="100.7" r=".43"/>
<circle cx="46.3" cy="108.7" r=".43"/>
<circle cx="46.3" cy="116.7" r=".43"/>
<circle cx="49.5" cy="118.8" r=".25"/>
<circle cx="49.5" cy="118.8" r=".29"/>
<circle cx="112.1" cy="118.8" r=".3"/>
<circle cx="112.1" cy="118.8" r=".25"/>
<circle cx="115.3" cy="100.8" r=".5"/>
<circle cx="115.3" cy="108.8" r=".5"/>
<circle cx="115.3" cy="116.8" r=".5"/>
<circle cx="115.3" cy="116.7" r=".43"/>
<circle cx="115.3" cy="108.7" r=".43"/>
<circle cx="115.3" cy="100.7" r=".43"/>
<circle cx="44.8" cy="136.8" r=".85"/>
<circle cx="44.8" cy="136.8" r=".8"/>
<circle cx="44.8" cy="136.8" r=".43"/>
<circle cx="46.3" cy="124.8" r=".51"/>
<circle cx="46.3" cy="132.8" r=".51"/>
<circle cx="46.3" cy="132.8" r=".43"/>
<circle cx="46.3" cy="124.7" r=".43"/>
<circle cx="47.9" cy="125" r=".24"/>
<circle cx="47.9" cy="125" r=".32"/>
<circle cx="48.8" cy="135.2" r=".43"/>
<circle cx="48.8" cy="135.3" r=".51"/>
<circle cx="54.1" cy="126.7" r=".3"/>
<circle cx="54.1" cy="126.7" r=".25"/>
<circle cx="55.7" cy="120.5" r=".29"/>
<circle cx="55.7" cy="120.5" r=".24"/>
<circle cx="56.8" cy="135.3" r=".5"/>
<circle cx="56.8" cy="135.2" r=".43"/>
<circle cx="64.8" cy="135.3" r=".5"/>
<circle cx="64.8" cy="135.2" r=".43"/>
<circle cx="72.8" cy="135.3" r=".5"/>
<circle cx="72.8" cy="135.2" r=".43"/>
<circle cx="80.8" cy="135.3" r=".5"/>
<circle cx="80.8" cy="135.2" r=".43"/>
<circle cx="88.8" cy="135.3" r=".5"/>
<circle cx="88.8" cy="135.2" r=".43"/>
<circle cx="96.8" cy="135.3" r=".5"/>
<circle cx="96.8" cy="135.2" r=".43"/>
<circle cx="104.8" cy="135.3" r=".42"/>
<circle cx="104.8" cy="135.3" r=".5"/>
<circle cx="105.9" cy="120.5" r=".24"/>
<circle cx="105.9" cy="120.5" r=".3"/>
<circle cx="107.5" cy="126.7" r=".29"/>
<circle cx="107.5" cy="126.7" r=".24"/>
<circle cx="112.8" cy="135.3" r=".42"/>
<circle cx="112.8" cy="135.3" r=".5"/>
<circle cx="113.7" cy="125" r=".24"/>
<circle cx="113.7" cy="125" r=".32"/>
<circle cx="115.3" cy="124.8" r=".51"/>
<circle cx="115.3" cy="132.8" r=".51"/>
<circle cx="115.3" cy="132.8" r=".43"/>
<circle cx="115.3" cy="124.7" r=".43"/>
<circle cx="116.8" cy="136.8" r=".8"/>
<circle cx="116.8" cy="136.8" r=".85"/>
<circle cx="116.8" cy="136.8" r=".43"/>
</g>
<path d="M10.8 209.2h104.1v6.7h-104.1z" fill="#fff"/>
<g font-size="8.5">
<text x="203.5" y="174.1">PRT_Kinematic</text>
<text x="210.1" y="182.2">_Bed_Plate</text>
<text x="198.8" y="195.5">A</text>
<text x="257.3" y="195.5">1</text>
</g>
<g font-size="8.1">
<text x="67.6" y="8.8">2</text>
<text x="207.3" y="8.8">1</text>
<text x="4.4" y="56.1">B</text>
<text x="270.3" y="56.1">B</text>
<text x="3.7" y="164.1">A</text>
<text x="269.6" y="164.1">A</text>
<text x="67.6" y="212.3">2</text>
<text x="207.3" y="212.3">1</text>
</g>
<g font-size="4.6">
<text x="66.7" y="41">36 x</text>
<text x="83.2" y="41">4.20 THRU</text>
<text x="66.8" y="46.6">M5x0.8 - 6H THRU</text>
<text x="70.7" y="52.2">5.05 X 90°, Near Side</text>
<text x="72.8" y="57.8">5.05 X 90°, Far Side</text>
<text x="141.4" y="98.8">12 x</text>
<text x="157.9" y="98.8">2.50 THRU</text>
<text x="145.8" y="104.4">M3x0.5 THRU</text>
<text x="145.4" y="110">3.05 X 90°, Near Side</text>
<text x="199.6" y="159">MoXY</text>
<text x="209.3" y="194.7">1</text>
</g>
<text font-size="3.6" x="10.8" y="213">SOLIDWORKS Educational Product. For Instructional Use Only.</text>
<g font-size="3.4">
<text x="197.8" y="166">TITLE:</text>
<text x="198.7" y="188.1">SIZE</text>
<text x="207.5" y="188.1">DWG. NO.</text>
<text x="256.5" y="188.2">REV</text>
<text x="197.8" y="201.8">SCALE: 1:5</text>
<text x="217.7" y="201.8">WEIGHT:</text>
<text x="244.5" y="201.7">SHEET 1 OF 1</text>
</g>
<text font-size="3.2" x="128.6" y="190.1">1045 Steel</text>
<text font-size="2.8" x="176.7" y="161.5">ZG</text>
<text font-size="2.4" x="119.7" y="156.2">UNLESS OTHERWISE SPECIFIED:</text>
<g font-size="2.2">
<text x="119.5" y="161.8">DIMENSIONS ARE IN MM</text>
<text x="154.8" y="161.5">DRAWN</text>
<text x="175.4" y="156.7">NAME</text>
<text x="187.9" y="156.7">DATE</text>
<text x="119.5" y="164.4">TOLERANCES:</text>
<text x="119.5" y="167.1">ANGULAR:</text>
<text x="133.2" y="167.1">0.5</text>
<text x="154.8" y="166.3">CHECKED</text>
<text x="119.5" y="169.8">ALL OTHER DIMENSIONS</text>
<text x="146" y="169.8">0.1</text>
<text x="154.8" y="171">ENG APPR.</text>
<text x="154.9" y="175.7">MFG APPR.</text>
<text x="154.9" y="184.7">3RD ANGLE PROJECTION</text>
<text x="154.9" y="180.5">Q.A.</text>
</g>
<g font-size="2.1">
<text x="119.6" y="182.3">1994</text>
<text x="123.1" y="201.6">DO NOT SCALE DRAWING</text>
</g>
<g font-size="2">
<text x="119.6" y="177.6">INTERPRET GEOMETRIC</text>
<text x="80.6" y="183.3">PROPRIETARY AND CONFIDENTIAL</text>
<text x="119.6" y="180.1">TOLERANCING PER: ASME Y14.5M-</text>
<text x="77.7" y="186.4">THE INFORMATION CONTAINED IN THIS</text>
<text x="77.7" y="188.9">DRAWING IS THE SOLE PROPERTY OF</text>
<text x="77.7" y="191.5">ZACHARY GWENNAP. ANY</text>
<text x="119" y="186.6">MATERIAL</text>
<text x="77.7" y="194">REPRODUCTION IN PART OR AS A WHOLE</text>
<text x="77.7" y="196.5">WITHOUT THE WRITTEN PERMISSION OF</text>
<text x="77.7" y="201.5">PROHIBITED.</text>
<text x="77.7" y="199.1">ZACHARY GWENNAP IS</text>
</g>
</svg>
